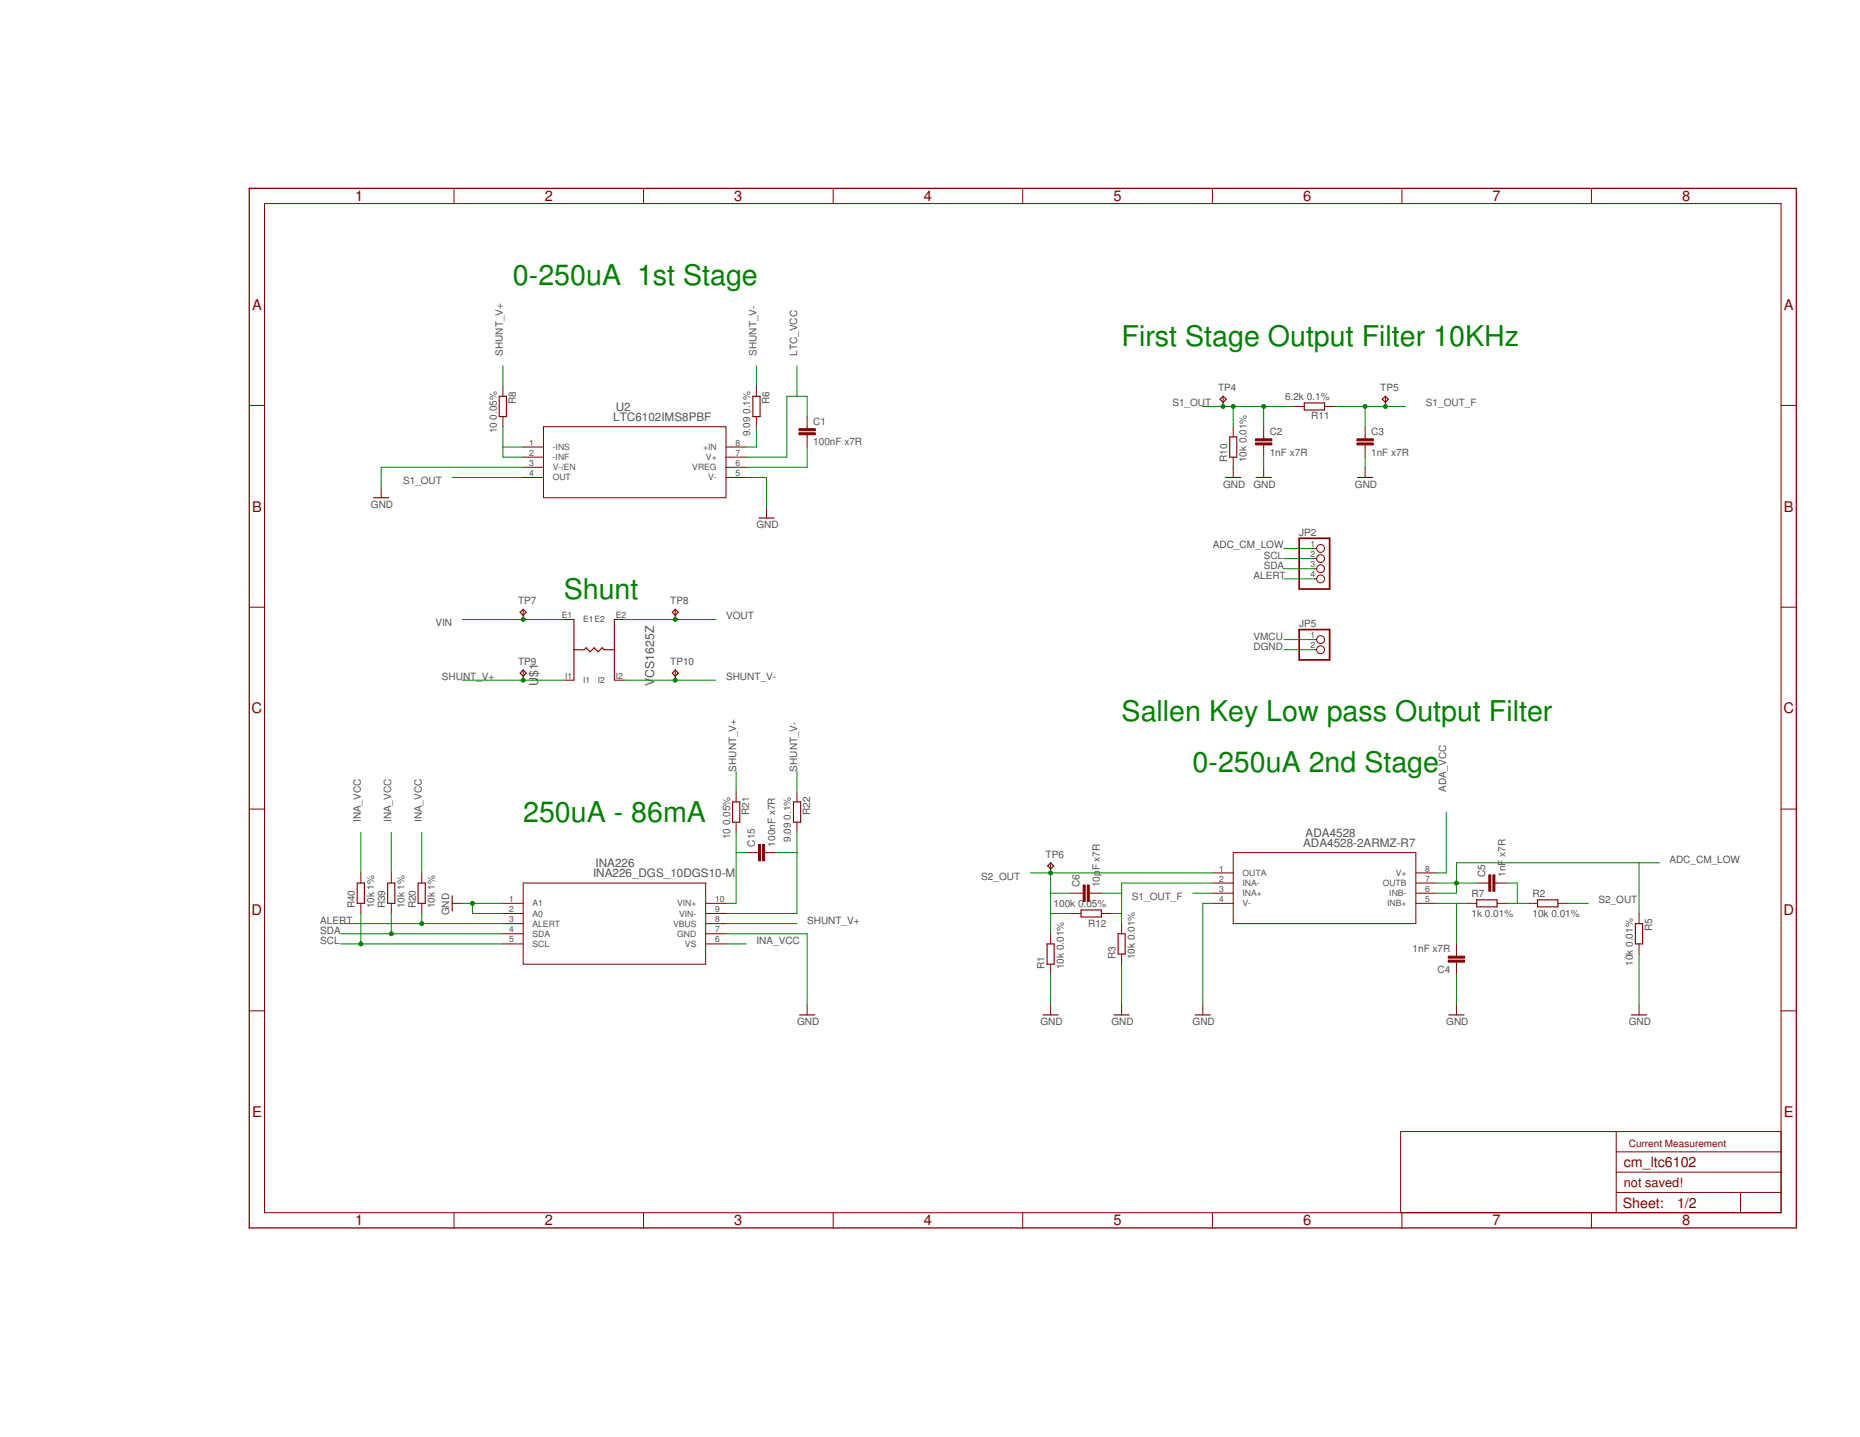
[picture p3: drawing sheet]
<svg xmlns="http://www.w3.org/2000/svg" width="279mm" height="216mm" viewBox="0 0 279 216" stroke-linecap="round" stroke-linejoin="round" font-family="sans-serif">
<g fill="none" stroke="#800000" stroke-width=".15">
<path d="M39.7 30.6h227.8v151.6h-227.8zM68.2 28.3v2.3M96.7 28.3v2.3M125.2 28.3v2.3M153.6 28.3v2.3M182.1 28.3v2.3M210.6 28.3v2.3M239.1 28.3v2.3M75.5 58v1.5M113.6 58v1.5M183.7 59.5v1.6M208.1 59.5v1.6"/>
<path d="M37.4 60.9h2.3M57.3 73.3v1.5M75.5 62.6v1.5M78.6 67.2h3M78.6 68.7h3M78.6 70.2h3M78.6 71.7h3M81.6 64.1h27.5v10.7h-27.5zM109.1 67.2h3M109.1 68.7h3M109.1 70.2h3M109.1 71.7h3"/>
<path d="M113.6 62.6v1.5M115.1 76.3v1.5M121.2 62.6v1.8M121.2 65.3v1.9M185.3 64.1v1.5M185.3 68.7v3M189.8 64.1v1.8M189.8 66.8v1.9M189.8 70.2v1.5M194.4 61.1h1.5M199 61.1h1.5M205.1 64.1v1.8"/>
<path d="M205.1 66.8v1.9M205.1 70.2v1.5M267.5 60.9h2.3M37.4 91.2h2.3M78.6 91.5v1.6M84.7 93.1h1.5M92.3 93.1h1.5M101.4 91.5v1.6M197.4 96.1h.4M197.4 97.6h.4M197.4 82.4h.4M197.4 83.9h.4"/>
<path d="M197.4 85.4h.4M197.4 87h.4M267.5 91.2h2.3M78.6 100.7v1.5M84.7 102.2h1.5M92.3 102.2h1.5M101.4 100.7v1.5M110.6 119v1.5M119.7 119v1.5M37.4 121.6h2.3M54.2 131.1v1.6M54.2 135.7v1.5"/>
<path d="M58.8 131.1v1.6M58.8 135.7v1.5M63.4 131.1v1.6M63.4 135.7v1.5M67.9 135.7h1.5M75.5 135.7h3.1M75.5 138.8h3.1M75.5 137.2h3.1M78.6 132.7h27.4v12.2h-27.4zM106 135.7h3.1M106 138.8h3.1M106 137.2h3.1"/>
<path d="M110.6 123.5v1.6M112.1 128.1h1.8M114.9 128.1h1.8M119.7 123.5v1.6M157.8 129.6v1.5M160.9 134.2h1.8M160.9 137.2h1.5M163.6 134.2h1.8M165.4 137.2h1.6M168.5 138.8v1.5M182.2 131.1h3.1M182.2 132.7h3.1"/>
<path d="M182.2 134.2h3.1M182.2 135.7h3.1M185.3 128.1h27.4v10.7h-27.4zM212.7 131.1h3M212.7 132.7h3M212.7 134.2h3M212.7 135.7h3M220.3 135.7h1.5M221.8 132.7h1.8M224.6 132.7h1.8M224.9 135.7h1.5M229.4 135.7h1.6"/>
<path d="M234 135.7h1.5M246.2 137.2v1.6M267.5 121.6h2.3M37.4 151.9h2.3M75.5 140.3h3.1M75.5 141.8h3.1M106 140.3h3.1M106 141.8h3.1M121.2 151v1.5M157.8 140.3v1.5M157.8 144.9v1.5M157.8 151v1.5"/>
<path d="M168.5 143.3v1.6M168.5 151v1.5M180.7 151v1.5M218.8 141.8v1.8M218.8 144.6v1.8M218.8 151v1.5M246.2 141.8v1.5M246.2 151v1.5M267.5 151.9h2.3M242.8 179.2h24.7M242.8 170v12.2M242.8 176.1h24.7"/>
<path d="M242.8 173.1h24.7M261.5 179.2v3M267.5 170h-57.1v12.2M68.2 182.2v2.3M96.7 182.2v2.3M125.2 182.2v2.3M153.6 182.2v2.3M182.1 182.2v2.3M210.6 182.2v2.3M239.1 182.2v2.3"/>
<circle cx="198.4" cy="82.4" r=".59"/>
<circle cx="198.4" cy="97.6" r=".59"/>
<circle cx="198.4" cy="96.1" r=".59"/>
<circle cx="198.4" cy="85.4" r=".59"/>
<circle cx="198.4" cy="87" r=".59"/>
<circle cx="198.4" cy="83.9" r=".59"/>
</g>
<g fill="none" stroke="#800000" stroke-width=".17">
<path d="M75 59.5h1.1v3.1h-1.1zM113.1 59.5h1.1v3.1h-1.1zM183.3 60l.4-.5 .5 .5-.5 .5zM207.6 60l.5-.5 .5 .5-.5 .5zM56.1 74.8h2.3M114 77.8h2.3M184.1 71.7h2.3M184.7 65.6h1.1v3.1h-1.1zM188.7 71.7h2.3M195.9 60.5h3.1v1.1h-3.1zM203.9 71.7h2.3M78.1 92l.5-.5 .4 .5-.4 .5z"/>
<path d="M86.2 97.6h1.6l.3-.3 .5 .6 .7-.6 .6 .6 .5-.6 .3 .3h1.6M86.2 93.1v9.1M92.3 93.1v9.1M101 92l.4-.5 .5 .5-.5 .5zM78.1 101.1l.5-.4 .4 .4-.4 .5zM101.4 100.7l.5 .4-.5 .5-.4-.5zM53.7 132.7h1v3h-1zM58.2 132.7h1.1v3h-1.1zM62.8 132.7h1.1v3h-1.1zM67.9 134.6v2.3M110 120.5h1.1v3h-1.1zM119.2 120.5h1.1v3h-1.1z"/>
<path d="M157.8 129.6l.5 .5-.5 .4-.4-.4zM162.4 136.7h3v1.1h-3zM221.8 135.2h3.1v1h-3.1zM231 135.2h3v1h-3zM245.7 138.8h1v3h-1zM120.1 152.5h2.3M156.7 152.5h2.3M157.3 141.8h1v3.1h-1zM167.3 152.5h2.3M168 140.3h1v3h-1zM179.5 152.5h2.3M217.6 152.5h2.3"/>
<path d="M245.1 152.5h2.3"/>
</g>
<g fill="#800000" stroke="#800000" stroke-width=".15">
<path d="M188.6 66.5h2.5v.3h-2.5z"/>
<path d="M188.6 65.9h2.5v.3h-2.5z"/>
<path d="M203.8 66.5h2.5v.3h-2.5z"/>
<path d="M203.8 65.9h2.5v.3h-2.5z"/>
<path d="M217.6 143.7h2.4v.3h-2.4z"/>
<path d="M217.6 144.3h2.4v.2h-2.4z"/>
<path d="M224.3 131.4h.3v2.5h-.3z"/>
<path d="M223.6 131.4h.3v2.5h-.3z"/>
<path d="M163.3 133h.3v2.4h-.3z"/>
<path d="M162.7 133h.3v2.4h-.3z"/>
<path d="M114.6 126.9h.3v2.4h-.3z"/>
<path d="M113.9 126.9h.3v2.4h-.3z"/>
<path d="M120 65h2.5v.3h-2.5z"/>
<path d="M120 64.4h2.5v.3h-2.5z"/>
</g>
<path d="M37.4 28.3h232.4v156.2h-232.4z" fill="none" stroke="#800000" stroke-width=".19"/>
<path d="M195.2 94.6h4.5v4.5h-4.5zM195.2 80.9h4.5v7.6h-4.5z" fill="none" stroke="#800000" stroke-width=".25"/>
<g fill="none" stroke="#008000" stroke-width=".15">
<path d="M75.5 55v3M113.6 55v3M119.7 55v4.5M67.9 71.7h10.7M75.5 67.2h3.1M75.5 64.1v4.6h3.1M78.6 70.2h-21.3v3.1M112.1 71.7h3v4.6M113.6 64.1v3.1h-1.5M121.2 62.6v-3.1h-3v9.2h-6.1M121.2 67.2v3h-9.1M180.7 61.1h13.7"/>
<path d="M185.3 61.1v3M189.8 61.1v3M189.8 68.7v1.5M200.5 61.1h10.7M205.1 61.1v3M205.1 68.7v1.5M69.4 93.1h15.3M93.8 93.1h13.7M192.9 82.4h4.5M192.9 87h4.5M192.9 85.4h4.5M192.9 83.9h4.5"/>
<path d="M192.9 96.1h4.5M192.9 97.6h4.5M69.4 102.2h15.3M93.8 102.2h13.7M110.6 115.9v3.1M119.7 115.9v3.1M51.2 138.8h24.3M54.2 125.1v6M54.2 137.2v4.6M58.8 125.1v6M58.8 137.2v3.1M63.4 125.1v6"/>
<path d="M63.4 137.2v1.6M69.4 135.7h6.1M71 135.7v1.5h4.5M109.1 138.8h10.6M110.6 125.1v10.6h-1.5M110.6 128.1h1.5M116.7 128.1h3M119.7 125.1v12.1h-10.6M154.8 131.1h27.4M157.8 131.1v9.2M157.8 137.2h3.1M157.8 134.2h3.1"/>
<path d="M165.4 134.2h3.1M167 137.2h1.5M179.2 134.2h3M182.2 132.7h-13.7v6.1M182.2 135.7h-1.5v15.3M215.7 135.7h4.6M215.7 132.7h6.1M217.3 122v9.1h-1.6M218.8 135.7v6.1M226.4 135.7h3M226.4 132.7h1.5v3M235.5 135.7h3.1"/>
<path d="M246.2 129.6v7.6M249.3 129.6h-30.5v4.6h-3.1M51.2 140.3h24.3M51.2 141.8h24.3M109.1 140.3h12.1v10.7M109.1 141.8h3M157.8 146.4v4.6M168.5 144.9v6.1M218.8 146.4v4.6M246.2 143.3v7.7"/>
</g>
<g fill="#008000" stroke="#008000" stroke-width=".15">
<circle cx="101.4" cy="102.2" r=".3"/>
<circle cx="78.6" cy="102.2" r=".3"/>
<circle cx="71" cy="135.7" r=".3"/>
<circle cx="101.4" cy="93.1" r=".3"/>
<circle cx="78.6" cy="93.1" r=".3"/>
<circle cx="218.8" cy="132.7" r=".3"/>
<circle cx="157.8" cy="131.1" r=".3"/>
<circle cx="205.1" cy="61.1" r=".3"/>
<circle cx="208.1" cy="61.1" r=".3"/>
<circle cx="185.3" cy="61.1" r=".3"/>
<circle cx="183.7" cy="61.1" r=".3"/>
<circle cx="189.8" cy="61.1" r=".3"/>
<circle cx="63.4" cy="138.8" r=".3"/>
<circle cx="58.8" cy="140.3" r=".3"/>
<circle cx="54.2" cy="141.8" r=".3"/>
</g>
<g font-size="4.3" fill="#008000">
<text x="77.1" y="42.8">0-250uA 1st Stage</text>
<text x="168.5" y="51.9">First Stage Output Filter 10KHz</text>
<text x="84.7" y="90">Shunt</text>
<text x="168.5" y="108.3">Sallen Key Low pass Output Filter</text>
<text x="179.2" y="115.9">0-250uA 2nd Stage</text>
<text x="78.6" y="123.5">250uA - 86mA</text>
</g>
<g font-size="2.2" fill="#800000">
<text x="53.3" y="30.2">1</text>
<text x="81.8" y="30.2">2</text>
<text x="110.3" y="30.2">3</text>
<text x="138.8" y="30.2">4</text>
<text x="167.3" y="30.2">5</text>
<text x="195.7" y="30.2">6</text>
<text x="224.2" y="30.2">7</text>
<text x="252.7" y="30.2">8</text>
<text x="37.9" y="46.5">A</text>
<text x="268" y="46.5">A</text>
<text x="37.9" y="76.9">B</text>
<text x="268" y="76.9">B</text>
<text x="37.8" y="107.2">C</text>
<text x="267.9" y="107.2">C</text>
<text x="37.8" y="137.5">D</text>
<text x="267.9" y="137.5">D</text>
<text x="37.9" y="167.8">E</text>
<text x="268" y="167.8">E</text>
<text x="53.3" y="184.1">1</text>
<text x="81.8" y="184.1">2</text>
<text x="110.3" y="184.1">3</text>
<text x="138.8" y="184.1">4</text>
<text x="167.3" y="184.1">5</text>
<text x="195.7" y="184.1">6</text>
<text x="224.2" y="184.1">7</text>
<text x="252.7" y="184.1">8</text>
</g>
<g font-size="2.1" fill="#800000">
<text x="243.9" y="175.3">cm_ltc6102</text>
<text x="243.8" y="181.5">Sheet:</text>
<text x="251.9" y="181.4">1/2</text>
</g>
<text font-size="1.9" fill="#800000" x="243.9" y="178.4">not saved!</text>
<g font-size="1.8" fill="#505050">
<text x="92.1" y="63.2">LTC6102IMS8PBF</text>
<text x="92.5" y="61.7">U2</text>
<text x="80.9" y="101.7" transform="rotate(-90 80.9 101.7)">$1</text>
<text x="98.2" y="101.8" transform="rotate(-90 98.2 101.8)">CS1625Z</text>
<text x="80.9" y="103" transform="rotate(-90 80.9 103)">U</text>
<text x="98.2" y="103" transform="rotate(-90 98.2 103)">V</text>
<text x="196.1" y="125.7">ADA4528</text>
<text x="89.1" y="131.8">INA226_DGS_10DGS10-M</text>
<text x="89.5" y="130.3">INA226</text>
<text x="195.7" y="127.2">ADA4528-2ARMZ-R7</text>
</g>
<g font-size="1.5" fill="#505050">
<text x="75.5" y="53.4" transform="rotate(-90 75.5 53.4)">SHUNT_V+</text>
<text x="113.6" y="53.4" transform="rotate(-90 113.6 53.4)">SHUNT_V-</text>
<text x="119.7" y="53.4" transform="rotate(-90 119.7 53.4)">LTC_VCC</text>
<text x="183" y="58.8">TP4</text>
<text x="207.3" y="58.8">TP5</text>
<text x="74.6" y="65.1" transform="rotate(-90 74.6 65.1)">10</text>
<text x="74.6" y="63" transform="rotate(-90 74.6 63)">0.05%</text>
<text x="77.5" y="60.7" transform="rotate(-90 77.5 60.7)">R8</text>
<text x="112.7" y="65.6" transform="rotate(-90 112.7 65.6)">9.09</text>
<text x="112.7" y="62.2" transform="rotate(-90 112.7 62.2)">0.1%</text>
<text x="115.6" y="60.7" transform="rotate(-90 115.6 60.7)">R6</text>
<text x="122.2" y="63.9">C1</text>
<text x="176.1" y="61.1">S1_OUT</text>
<text x="190.7" y="65.4">C2</text>
<text x="193" y="60.1">6.2k 0.1%</text>
<text x="197" y="63">R11</text>
<text x="206" y="65.4">C3</text>
<text x="214.2" y="61.1">S1_OUT_F</text>
<text x="122.2" y="66.9">100nF x7R</text>
<text x="184.4" y="69.4" transform="rotate(-90 184.4 69.4)">R10</text>
<text x="187.2" y="69.4" transform="rotate(-90 187.2 69.4)">10k 0.01%</text>
<text x="190.7" y="68.5">1nF x7R</text>
<text x="206" y="68.5">1nF x7R</text>
<text x="55.7" y="76.3">GND</text>
<text x="60.5" y="72.8">S1_OUT</text>
<text x="183.7" y="73.3">GND</text>
<text x="188.3" y="73.3">GND</text>
<text x="203.5" y="73.3">GND</text>
<text x="113.6" y="79.3">GND</text>
<text x="182.2" y="82.4">ADC_CM_LOW</text>
<text x="189.8" y="83.9">SCL</text>
<text x="195.2" y="80.5">JP2</text>
<text x="188.3" y="87">ALERT</text>
<text x="189.8" y="85.4">SDA</text>
<text x="65.4" y="94.1">VIN</text>
<text x="77.8" y="90.8">TP7</text>
<text x="100.7" y="90.8">TP8</text>
<text x="109.1" y="93.1">VOUT</text>
<text x="195.2" y="94.2">JP5</text>
<text x="77.8" y="99.9">TP9</text>
<text x="100.7" y="99.9">TP10</text>
<text x="188.3" y="96.1">VMCU</text>
<text x="188.3" y="97.6">DGND</text>
<text x="66.4" y="102.2">SHUNT_V+</text>
<text x="109.1" y="102.2">SHUNT_V-</text>
<text x="110.6" y="115.9" transform="rotate(-90 110.6 115.9)">SHUNT_V+</text>
<text x="119.7" y="115.9" transform="rotate(-90 119.7 115.9)">SHUNT_V-</text>
<text x="217.3" y="119" transform="rotate(-90 217.3 119)">ADA_VCC</text>
<text x="54.2" y="123.5" transform="rotate(-90 54.2 123.5)">INA_VCC</text>
<text x="58.8" y="123.5" transform="rotate(-90 58.8 123.5)">INA_VCC</text>
<text x="63.3" y="123.5" transform="rotate(-90 63.3 123.5)">INA_VCC</text>
<text x="109.7" y="124" transform="rotate(-90 109.7 124)">0.05%</text>
<text x="112.5" y="122.5" transform="rotate(-90 112.5 122.5)">R21</text>
<text x="118.8" y="123.2" transform="rotate(-90 118.8 123.2)">0.1%</text>
<text x="121.7" y="122.5" transform="rotate(-90 121.7 122.5)">R22</text>
<text x="109.7" y="126.1" transform="rotate(-90 109.7 126.1)">10</text>
<text x="113.4" y="127.2" transform="rotate(-90 113.4 127.2)">C15</text>
<text x="116.4" y="127.2" transform="rotate(-90 116.4 127.2)">100nF x7R</text>
<text x="118.8" y="126.5" transform="rotate(-90 118.8 126.5)">9.09</text>
<text x="157.1" y="128.9">TP6</text>
<text x="165.2" y="130.8" transform="rotate(-90 165.2 130.8)">F x7R</text>
<text x="223.1" y="131.8" transform="rotate(-90 223.1 131.8)">C5</text>
<text x="226.2" y="131.8" transform="rotate(-90 226.2 131.8)">1nF</text>
<text x="226.2" y="128.8" transform="rotate(-90 226.2 128.8)">x7R</text>
<text x="250.8" y="129.6">ADC_CM_LOW</text>
<text x="53.3" y="136.5" transform="rotate(-90 53.3 136.5)">R40</text>
<text x="56.2" y="136.5" transform="rotate(-90 56.2 136.5)">10k 1%</text>
<text x="57.9" y="136.5" transform="rotate(-90 57.9 136.5)">R39</text>
<text x="60.8" y="136.5" transform="rotate(-90 60.8 136.5)">10k 1%</text>
<text x="62.4" y="136.5" transform="rotate(-90 62.4 136.5)">R20</text>
<text x="65.3" y="136.5" transform="rotate(-90 65.3 136.5)">10k 1%</text>
<text x="67.5" y="137.5" transform="rotate(-90 67.5 137.5)">GND</text>
<text x="147.4" y="132.2">S2_OUT</text>
<text x="158.3" y="136.3">100k 0.05%</text>
<text x="162.2" y="133.3" transform="rotate(-90 162.2 133.3)">C6</text>
<text x="165.2" y="133.3" transform="rotate(-90 165.2 133.3)">10p</text>
<text x="170" y="135.3">S1_OUT_F</text>
<text x="221.1" y="137.7">1k 0.01%</text>
<text x="221.1" y="134.8">R7</text>
<text x="230.2" y="137.7">10k 0.01%</text>
<text x="230.2" y="134.8">R2</text>
<text x="240.1" y="135.7">S2_OUT</text>
<text x="48.1" y="138.8">ALERT</text>
<text x="48.1" y="140.3">SDA</text>
<text x="48.1" y="141.8">SCL</text>
<text x="113.6" y="141.8">INA_VCC</text>
<text x="121.2" y="138.8">SHUNT_V+</text>
<text x="163.5" y="139.2">R12</text>
<text x="212.2" y="143.1">1nF x7R</text>
<text x="248.2" y="139.9" transform="rotate(-90 248.2 139.9)">R5</text>
<text x="156.9" y="145.6" transform="rotate(-90 156.9 145.6)">R1</text>
<text x="159.8" y="145.6" transform="rotate(-90 159.8 145.6)">10k 0.01%</text>
<text x="167.6" y="144.1" transform="rotate(-90 167.6 144.1)">R3</text>
<text x="170.5" y="144.1" transform="rotate(-90 170.5 144.1)">10k 0.01%</text>
<text x="215.9" y="146.2">C4</text>
<text x="245.3" y="145.1" transform="rotate(-90 245.3 145.1)">10k 0.01%</text>
<text x="119.7" y="154">GND</text>
<text x="156.3" y="154">GND</text>
<text x="167" y="154">GND</text>
<text x="179.2" y="154">GND</text>
<text x="217.3" y="154">GND</text>
<text x="244.7" y="154">GND</text>
</g>
<text font-size="1.5" fill="#800000" x="244.7" y="172.3">Current Measurement</text>
<g font-size="1.3" fill="#505050">
<text x="79.5" y="66.9">1</text>
<text x="79.5" y="68.5">2</text>
<text x="79.5" y="70">3</text>
<text x="79.5" y="71.5">4</text>
<text x="83" y="67.6">-INS</text>
<text x="83" y="69.1">-INF</text>
<text x="83" y="70.7">V-/EN</text>
<text x="104" y="70.7">VREG</text>
<text x="105.6" y="67.6">+IN</text>
<text x="106" y="69.1">V+</text>
<text x="110.5" y="71.5">5</text>
<text x="110.5" y="70">6</text>
<text x="110.5" y="68.5">7</text>
<text x="110.5" y="66.9">8</text>
<text x="83" y="72.2">OUT</text>
<text x="106.4" y="72.2">V-</text>
<text x="196.8" y="82.2">1</text>
<text x="196.8" y="83.7">2</text>
<text x="196.8" y="85.2">3</text>
<text x="196.8" y="86.8">4</text>
<text x="84.4" y="92.8">E1</text>
<text x="87.6" y="93.5">E1E2</text>
<text x="92.5" y="92.8">E2</text>
<text x="196.8" y="95.9">1</text>
<text x="84.9" y="102">I1</text>
<text x="92.5" y="102">I2</text>
<text x="196.8" y="97.4">2</text>
<text x="87.6" y="102.7">I1</text>
<text x="89.8" y="102.7">I2</text>
<text x="183.1" y="130.9">1</text>
<text x="186.7" y="131.6">OUTA</text>
<text x="209.7" y="131.6">V+</text>
<text x="214.1" y="130.9">8</text>
<text x="76.5" y="135.5">1</text>
<text x="76.5" y="137">2</text>
<text x="80" y="136.2">A1</text>
<text x="80" y="137.7">A0</text>
<text x="101.7" y="136.2">VIN+</text>
<text x="102" y="137.7">VIN-</text>
<text x="107.4" y="137">9</text>
<text x="107.4" y="135.5">10</text>
<text x="183.1" y="132.5">2</text>
<text x="183.1" y="134">3</text>
<text x="183.1" y="135.5">4</text>
<text x="186.7" y="133.1">INA-</text>
<text x="186.7" y="134.7">INA+</text>
<text x="186.7" y="136.2">V-</text>
<text x="207.7" y="133.1">OUTB</text>
<text x="208.4" y="136.2">INB+</text>
<text x="208.7" y="134.7">INB-</text>
<text x="214.1" y="135.5">5</text>
<text x="214.1" y="134">6</text>
<text x="214.1" y="132.5">7</text>
<text x="76.5" y="138.6">3</text>
<text x="76.5" y="140.1">4</text>
<text x="76.5" y="141.6">5</text>
<text x="80" y="139.2">ALERT</text>
<text x="80" y="140.7">SDA</text>
<text x="80" y="142.3">SCL</text>
<text x="101.1" y="139.2">VBUS</text>
<text x="101.7" y="140.7">GND</text>
<text x="102.9" y="142.3">VS</text>
<text x="107.4" y="141.6">6</text>
<text x="107.4" y="140.1">7</text>
<text x="107.4" y="138.6">8</text>
</g>
</svg>
